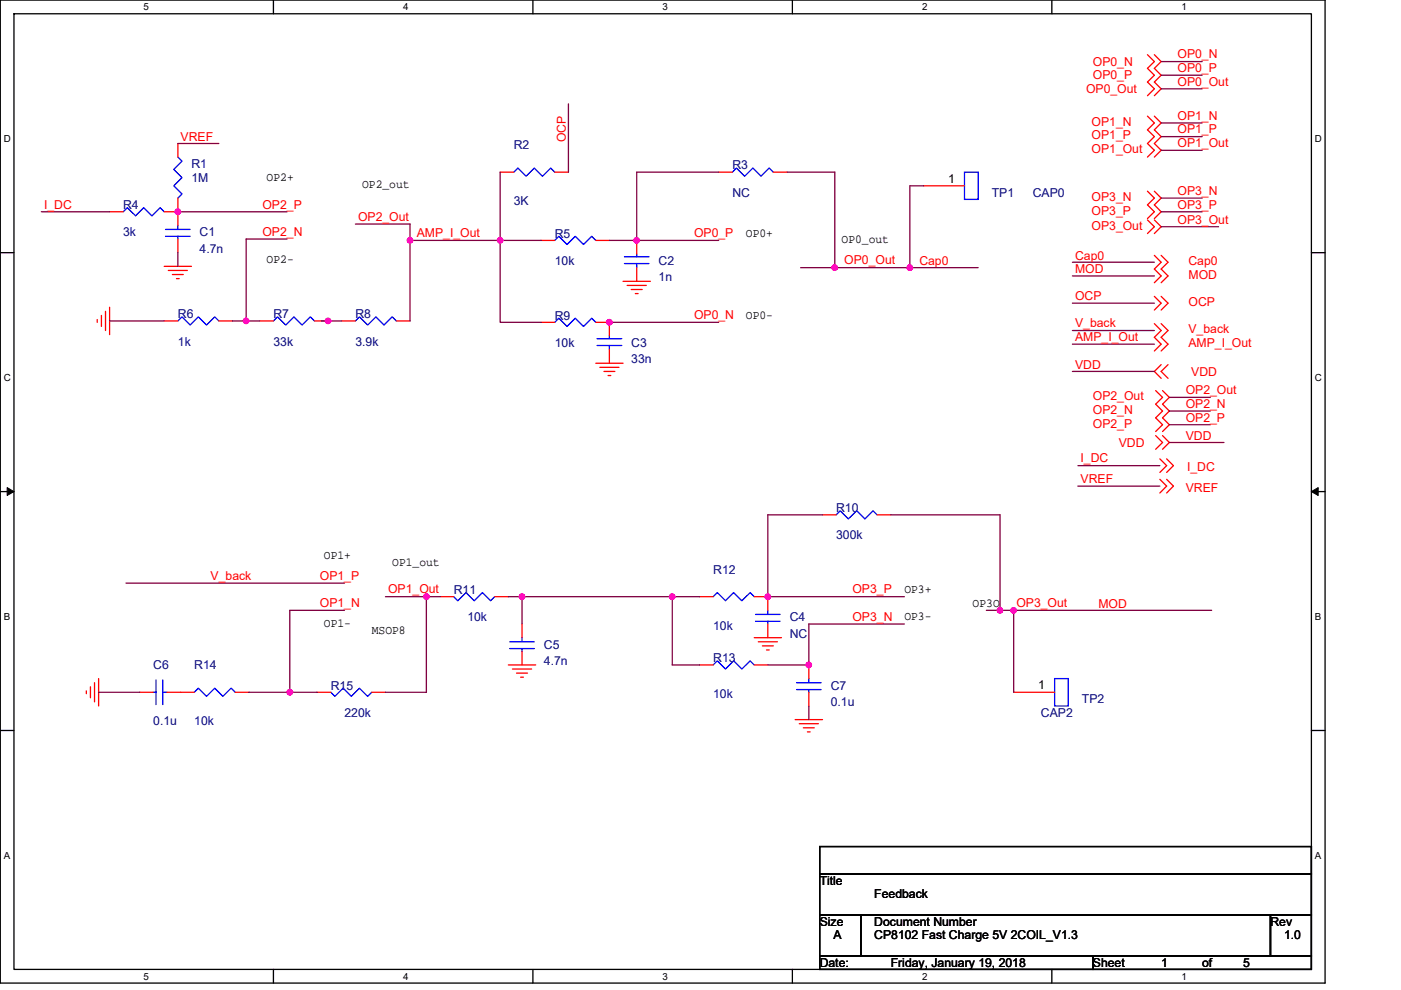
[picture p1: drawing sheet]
<svg xmlns="http://www.w3.org/2000/svg" width="297mm" height="210mm" viewBox="0 0 297 210" stroke-linecap="round" stroke-linejoin="round" font-family="sans-serif">
<path d="M.1 0h280.8v208.5h-280.8zM3 2.9h275v202.7h-275z" fill="none" stroke="#000" stroke-width=".28"/>
<g fill="#fff">
<path d="M30.5 .3h1.1v2.3h-1.1z"/>
<path d="M30.5 205.9h1.1v2.3h-1.1z"/>
</g>
<path d="M58 0v2.9M58 205.6v2.9" fill="none" stroke="#000" stroke-width=".28"/>
<g fill="#fff">
<path d="M85.5 .3h1.1v2.3h-1.1z"/>
<path d="M85.5 205.9h1.1v2.3h-1.1z"/>
</g>
<path d="M113 0v2.9M113 205.6v2.9" fill="none" stroke="#000" stroke-width=".28"/>
<g fill="#fff">
<path d="M140.5 .3h1.1v2.3h-1.1z"/>
<path d="M140.5 205.9h1.1v2.3h-1.1z"/>
</g>
<path d="M168 0v2.9M168 205.6v2.9" fill="none" stroke="#000" stroke-width=".28"/>
<g fill="#fff">
<path d="M195.5 .3h1.2v2.3h-1.2z"/>
<path d="M195.5 205.9h1.2v2.3h-1.2z"/>
</g>
<path d="M223 0v2.9M223 205.6v2.9" fill="none" stroke="#000" stroke-width=".28"/>
<g fill="#fff">
<path d="M250.5 .3h1.2v2.3h-1.2z"/>
<path d="M250.5 205.9h1.2v2.3h-1.2z"/>
<path d="M.8 28.3h1.5v2.3h-1.5z"/>
<path d="M278.8 28.3h1.5v2.3h-1.5z"/>
<path d="M.8 78.9h1.5v2.3h-1.5z"/>
<path d="M278.8 78.9h1.5v2.3h-1.5z"/>
</g>
<path d="M.1 53.6h2.9M278 53.6h2.9" fill="none" stroke="#000" stroke-width=".28"/>
<g fill="#fff">
<path d="M.8 129.6h1.4v2.3h-1.4z"/>
<path d="M278.8 129.6h1.4v2.3h-1.4z"/>
</g>
<path d="M.1 104.3h2.9M278 104.3h2.9" fill="none" stroke="#000" stroke-width=".28"/>
<path d="M1.5 103.4l1.5 .9-1.5 .8zM278 104.3l1.5-.9v1.7z" fill="#000" stroke="#000" stroke-width=".21"/>
<g fill="#fff">
<path d="M.8 180.3h1.4v2.3h-1.4z"/>
<path d="M278.8 180.3h1.4v2.3h-1.4z"/>
</g>
<path d="M.1 154.9h2.9M278 154.9h2.9M173.8 179.6h104.2v5.7h-104.2zM173.8 194h8.7v8.7h-8.7zM173.8 185.3h104.2v8.7h-104.2zM182.5 194h86.9v8.7h-86.9zM269.4 194h8.6v8.7h-8.6zM173.8 202.7h57.9v2.9h-57.9zM231.7 202.7h46.3v2.9h-46.3z" fill="none" stroke="#000" stroke-width=".28"/>
<g fill="none" stroke="#f00" stroke-width=".28">
<path d="M243.3 11.6l1.4 1.5-1.4 1.4 1.4 1.5-1.4 1.4 1.4 1.4-1.4 1.5M244.7 11.6l1.5 1.5-1.5 1.4 1.5 1.5-1.5 1.4 1.5 1.4-1.5 1.5M37.7 30.4v2.9M106 36.5h2.9M117.6 36.5h2.9M152.4 36.5h2.9M164 36.5h2.9M195.8 39.4h8.7M243.3 24.6l1.4 1.5-1.4 1.4 1.4 1.5-1.4 1.4 1.4 1.5-1.4 1.4M244.7 24.6l1.5 1.5-1.5 1.4 1.5 1.5-1.5 1.4 1.5 1.5-1.5 1.4M23.2 44.9h2.9M34.8 56.5h5.8"/>
<path d="M34.8 44.9h2.9M35.7 57.4h4M36.6 58.2h2.3M37.4 59.1h.6M37.7 42v2.9M37.7 50.7v2.9M37.7 44.9v2.9M114.7 51h2.9M126.3 51h2.9M132.1 59.7h5.8M135 51v2.9M135 56.8v2.9"/>
<path d="M243.3 46.7l1.4 1.4-1.4 1.4M243.3 40.6l1.4 1.4-1.4 1.5 1.4 1.4-1.4 1.5M244.7 54.2l1.5 1.4-1.5 1.5 1.5 1.4-1.5 1.5M244.7 46.7l1.5 1.4-1.5 1.4M244.7 40.6l1.5 1.4-1.5 1.5 1.5 1.4-1.5 1.5M246.2 54.2l1.4 1.4-1.4 1.5 1.4 1.4-1.4 1.5M20.6 67.8v.6M21.5 66.9v2.3M22.4 66v4.1M23.2 65.2v5.8M34.8 68.1h2.9M46.4 68.1h2.9"/>
<path d="M55.1 68.1h2.9M66.7 68.1h2.9M72.5 68.1h2.9M84 68.1h2.9M114.7 68.4h2.9M126.3 77h5.8M126.3 68.4h2.9v2.8M127.2 77.9h4M128.1 78.8h2.3M128.9 79.7h.6M129.2 74.1v2.9M133 60.5h4"/>
<path d="M133.8 61.4h2.4M134.7 62.3h.6M244.7 68.6l1.5 1.5-1.5 1.4 1.5 1.5-1.5 1.4M244.7 62.9l1.5 1.4-1.5 1.5M246.2 68.6l1.4 1.5-1.4 1.4 1.4 1.5-1.4 1.4M246.2 62.9l1.4 1.4-1.4 1.5M246.2 77.3l-1.5 1.5 1.5 1.4M247.6 77.3l-1.4 1.5 1.4 1.4M245 82.8l1.5 1.5-1.5 1.4 1.5 1.5-1.5 1.4 1.5 1.5-1.5 1.4M245 92.4l1.5 1.5-1.5 1.4M245.9 97.3l1.5 1.5-1.5 1.4M246.5 82.8l1.4 1.5-1.4 1.4 1.4 1.5-1.4 1.4 1.4 1.5-1.4 1.4"/>
<path d="M246.5 92.4l1.4 1.5-1.4 1.4M247.4 97.3l1.4 1.5-1.4 1.4M174.4 109.2h2.9M186 109.2h2.9M245.9 101.7l1.5 1.4-1.5 1.5M247.4 101.7l1.4 1.4-1.4 1.5M93.3 126.6h2.9M104.9 126.6h2.9M110.7 138.2v2.8M110.7 132.4v2.9M148.3 126.6h2.9M159.9 135.3h5.8"/>
<path d="M159.9 126.6h2.9v2.9M160.8 136.1h4M161.6 137h2.4M162.5 137.9h.6M162.8 132.4v2.9M18.3 146.5v.6M19.2 145.7v2.3M20 144.8v4.1M20.9 143.9v5.8M29.6 146.8h2.9M35.4 146.8h5.8M49.9 146.8h2.9"/>
<path d="M67.2 146.8h2.9M78.8 146.8h2.9M107.8 141h5.8M108.6 141.9h4.1M109.5 142.8h2.3M110.4 143.6h.6M148.3 141h2.9M159.9 141h2.9M168.6 152.6h5.8M169.5 153.5h4M170.3 154.4h2.3M171.2 155.2h.6"/>
<path d="M171.5 146.8v2.9M171.5 141v2.9M214.9 146.8h8.7"/>
</g>
<g fill="none" stroke="#00f" stroke-width=".28">
<path d="M37.7 33.3l.9 .9-1.8 1.7 1.8 1.8-1.8 1.7 1.8 1.7-.9 .9M108.9 36.5l.9-.9 1.7 1.8 1.8-1.8 1.7 1.8 1.8-1.8 .8 .9M155.3 36.5l.8-.9 1.8 1.8 1.7-1.8 1.8 1.8 1.7-1.8 .9 .9M204.5 36.5h2.9v5.8h-2.9zM26.1 44.9l.9-.9 1.7 1.8 1.8-1.8 1.7 1.8 1.7-1.8 .9 .9M35.1 48.7h5.2M35.1 50.1h5.2M37.7 50.1v.6M37.7 47.8v.9M117.6 51l.9-.9 1.7 1.8 1.8-1.8 1.7 1.8 1.8-1.8 .8 .9M132.4 55.9h5.2M132.4 54.5h5.2"/>
<path d="M135 53.9v.6M135 55.9v.9M37.7 68.1l.9-.9 1.7 1.7 1.8-1.7 1.7 1.7 1.7-1.7 .9 .9M58 68.1l.8-.9 1.8 1.7 1.7-1.7 1.7 1.7 1.8-1.7 .9 .9M75.4 68.1l.8-.9 1.8 1.7 1.7-1.7 1.7 1.7 1.8-1.7 .8 .9M117.6 68.4l.9-.9 1.7 1.7 1.8-1.7 1.7 1.7 1.8-1.7 .8 .9M126.6 73.3h5.2M126.6 71.8h5.2M129.2 71.2v.6M129.2 73.3v.8M177.3 109.2l.8-.9 1.8 1.8 1.7-1.8 1.8 1.8 1.7-1.8 .9 .9M96.2 126.6l.9 .8 1.7-1.7 1.7 1.7 1.8-1.7 1.7 1.7 .9-.8"/>
<path d="M108.1 136.1h5.2M108.1 137.6h5.2M110.7 137.6v.6M110.7 135.3v.8M151.2 126.6l.9-.9 1.7 1.7 1.8-1.7 1.7 1.7 1.7-1.7 .9 .9M160.2 130.3h5.2M160.2 131.8h5.2M162.8 131.8v.6M162.8 129.5v.8M32.5 146.8h.6M33.1 144.2v5.2M34.5 146.8h.9"/>
<path d="M34.5 144.2v5.2M41.2 146.8l.9-.8 1.7 1.7 1.7-1.7 1.8 1.7 1.7-1.7 .9 .8M70.1 146.8l.9 .9 1.7-1.7 1.8 1.7 1.7-1.7 1.8 1.7 .8-.9M151.2 141l.9-.8 1.7 1.7 1.8-1.7 1.7 1.7 1.7-1.7 .9 .8M168.9 144.8h5.2M168.9 146.3h5.2M171.5 146.3v.5M171.5 143.9v.9M223.6 143.9h2.9v5.8h-2.9z"/>
</g>
<g fill="none" stroke="#800040" stroke-width=".28">
<path d="M246.2 13.1h8.7M246.2 16h8.7M246.2 18.8h8.7M37.7 30.4h8.7M106 36.5v14.5M120.5 22v14.5M152.4 36.5h-17.4v14.5M166.9 36.5h10.1v20.3M195.8 39.4h-2.9v17.4M246.2 26.1h8.7M246.2 29h8.7M246.2 31.9h8.7"/>
<path d="M8.8 44.9h14.4M37.7 44.9h23.2M37.7 53.6v2.9M60.9 50.7h-8.7v17.4h2.9M75.4 47.5h11.5v3.5M86.9 51v17.1M86.9 51h19.1M106 51h8.7M106 51v17.4h8.7M129.2 51h5.8M135 51h17.4M169.8 56.8h7.2"/>
<path d="M177 56.8h15.9M192.9 56.8h14.5M227.4 55.6h17.3M227.4 58.5h17.3M246.2 44.9h8.7M246.2 42h8.7M246.2 48.1h12.2M23.2 68.1h11.6M49.3 68.1h2.9M72.5 68.1h-4.4M129.2 68.4h23.2M227.4 73h17.3"/>
<path d="M227.4 78.8h17.3M227.4 70.1h17.3M227.4 64.3h17.3M228.5 98.8h17.4M247.9 87.2h8.7M247.9 93.9h11.6M247.9 84.3h8.7M247.9 90.1h8.7M174.4 109.2h-11.6v17.4h28.9M188.9 109.2h23.1v20.3M228.5 103.1h17.4M26.7 123.7h46.3"/>
<path d="M73 129.5h-11.6v17.3M81.7 126.6h8.7M90.4 126.6v20.2h-8.7M90.4 126.6h2.9M107.8 126.6h2.9M110.7 126.6h31.8M110.7 126.6v5.8M142.5 126.6v14.4h5.8M142.5 126.6h5.8M191.7 132.4h-20.2v8.6h-8.7M209.1 129.5h2.9M212 129.5h2.9"/>
<path d="M214.9 129.5v17.3M214.9 129.5h42M20.9 146.8h8.7M52.8 146.8h8.6M61.4 146.8h5.8M171.5 149.7v2.9"/>
</g>
<g fill="#f0f" stroke="#f0f" stroke-width=".28">
<circle cx="135" cy="51" r=".57"/>
<circle cx="192.9" cy="56.8" r=".57"/>
<circle cx="106" cy="51" r=".57"/>
<circle cx="86.9" cy="51" r=".57"/>
<circle cx="129.2" cy="68.3" r=".57"/>
<circle cx="90.4" cy="126.6" r=".57"/>
<circle cx="142.5" cy="126.6" r=".57"/>
<circle cx="171.5" cy="141" r=".57"/>
<circle cx="162.8" cy="126.6" r=".57"/>
<circle cx="212" cy="129.5" r=".57"/>
<circle cx="61.4" cy="146.8" r=".57"/>
<circle cx="110.7" cy="126.6" r=".57"/>
<circle cx="177" cy="56.8" r=".57"/>
<circle cx="214.9" cy="129.5" r=".57"/>
<circle cx="69.6" cy="68.1" r=".57"/>
<circle cx="37.7" cy="44.9" r=".57"/>
<circle cx="52.2" cy="68.1" r=".57"/>
</g>
<g font-size="2.6" fill="#f00">
<text x="231.7" y="13.9">OP0_N</text>
<text x="231.7" y="16.8">OP0_P</text>
<text x="249.7" y="12.4">OP0_N</text>
<text x="249.7" y="15.3">OP0_P</text>
<text x="230.3" y="19.7">OP0_Out</text>
<text x="249.7" y="18.2">OP0_Out</text>
<text x="38.3" y="29.9">VREF</text>
<text x="231.4" y="26.7">OP1_N</text>
<text x="231.4" y="29.6">OP1_P</text>
<text x="249.7" y="25.4">OP1_N</text>
<text x="249.7" y="28.3">OP1_P</text>
<text x="119.9" y="30.1" transform="rotate(-90 119.9 30.1)">OCP</text>
<text x="231.4" y="32.5">OP1_Out</text>
<text x="249.7" y="31.2">OP1_Out</text>
<text x="249.7" y="41.3">OP3_N</text>
<text x="9.3" y="44.2">I_DC</text>
<text x="55.6" y="44.2">OP2_P</text>
<text x="75.9" y="46.8">OP2_Out</text>
<text x="231.4" y="42.6">OP3_N</text>
<text x="231.4" y="45.5">OP3_P</text>
<text x="249.7" y="44.2">OP3_P</text>
<text x="249.7" y="47.4">OP3_Out</text>
<text x="55.6" y="50">OP2_N</text>
<text x="88.4" y="50.3">AMP_I_Out</text>
<text x="147.1" y="50.3">OP0_P</text>
<text x="231.4" y="48.7">OP3_Out</text>
<text x="179" y="56.1">OP0_Out</text>
<text x="194.9" y="56.2">Cap0</text>
<text x="227.9" y="55.1">Cap0</text>
<text x="227.9" y="58">MOD</text>
<text x="252" y="56.2">Cap0</text>
<text x="252" y="59.1">MOD</text>
<text x="227.9" y="63.7">OCP</text>
<text x="252" y="64.9">OCP</text>
<text x="147.1" y="67.7">OP0_N</text>
<text x="227.9" y="69.4">V_back</text>
<text x="252" y="70.7">V_back</text>
<text x="227.9" y="72.3">AMP_I_Out</text>
<text x="252" y="73.6">AMP_I_Out</text>
<text x="227.9" y="78.2">VDD</text>
<text x="251.4" y="83.6">OP2_Out</text>
<text x="252.6" y="79.7">VDD</text>
<text x="231.7" y="87.8">OP2_N</text>
<text x="231.7" y="84.9">OP2_Out</text>
<text x="251.4" y="86.5">OP2_N</text>
<text x="251.4" y="89.4">OP2_P</text>
<text x="231.7" y="90.7">OP2_P</text>
<text x="237.2" y="94.7">VDD</text>
<text x="251.4" y="93.3">VDD</text>
<text x="229.1" y="98.1">I_DC</text>
<text x="251.7" y="99.9">I_DC</text>
<text x="229.1" y="102.5">VREF</text>
<text x="251.4" y="104.3">VREF</text>
<text x="44.7" y="123">V_back</text>
<text x="67.8" y="123">OP1_P</text>
<text x="82.3" y="125.9">OP1_Out</text>
<text x="180.7" y="125.9">OP3_P</text>
<text x="67.8" y="128.8">OP1_N</text>
<text x="180.7" y="131.7">OP3_N</text>
<text x="215.5" y="128.8">OP3_Out</text>
<text x="232.9" y="128.9">MOD</text>
</g>
<g font-size="2.6" fill="#000080">
<text x="40.6" y="35.6">R1</text>
<text x="108.9" y="31.6">R2</text>
<text x="155.3" y="35.9">R3</text>
<text x="40.6" y="38.5">1M</text>
<text x="155.3" y="41.7">NC</text>
<text x="210.3" y="41.7">TP1</text>
<text x="219" y="41.7">CAP0</text>
<text x="26.1" y="44.3">R4</text>
<text x="108.9" y="43.5">3K</text>
<text x="26.1" y="50.1">3k</text>
<text x="42.3" y="50.1">C1</text>
<text x="42.3" y="53.6">4.7n</text>
<text x="117.6" y="50.4">R5</text>
<text x="117.6" y="56.2">10k</text>
<text x="139.6" y="56.2">C2</text>
<text x="139.6" y="59.7">1n</text>
<text x="37.7" y="67.5">R6</text>
<text x="58" y="67.5">R7</text>
<text x="75.3" y="67.5">R8</text>
<text x="117.6" y="67.8">R9</text>
<text x="37.7" y="73.3">1k</text>
<text x="58" y="73.3">33k</text>
<text x="75.3" y="73.3">3.9k</text>
<text x="117.6" y="73.6">10k</text>
<text x="133.8" y="73.6">C3</text>
<text x="133.8" y="77.1">33n</text>
<text x="177.3" y="108.6">R10</text>
<text x="177.3" y="114.4">300k</text>
<text x="151.2" y="121.6">R12</text>
<text x="96.2" y="126">R11</text>
<text x="99.1" y="131.8">10k</text>
<text x="167.4" y="131.8">C4</text>
<text x="115.3" y="137.6">C5</text>
<text x="151.2" y="133.5">10k</text>
<text x="167.4" y="135.3">NC</text>
<text x="32.5" y="141.9">C6</text>
<text x="41.2" y="141.9">R14</text>
<text x="115.3" y="141.1">4.7n</text>
<text x="151.2" y="140.5">R13</text>
<text x="70.1" y="146.3">R15</text>
<text x="151.2" y="148">10k</text>
<text x="176.1" y="146.3">C7</text>
<text x="176.1" y="149.7">0.1u</text>
<text x="229.4" y="149.2">TP2</text>
<text x="32.5" y="153.8">0.1u</text>
<text x="41.2" y="153.8">10k</text>
<text x="73" y="152.1">220k</text>
<text x="220.7" y="152.1">CAP2</text>
</g>
<g font-size="2.6">
<text x="56.5" y="38.3">OP2+</text>
<text x="76.8" y="39.8">OP2_out</text>
<text x="201" y="38.8">1</text>
<text x="158.2" y="50.2">OP0+</text>
<text x="178.4" y="51.6">OP0_out</text>
<text x="56.5" y="55.7">OP2-</text>
<text x="158.2" y="67.6">OP0-</text>
<text x="68.7" y="118.5">OP1+</text>
<text x="83.2" y="120">OP1_out</text>
<text x="191.7" y="125.8">OP3+</text>
<text x="191.7" y="131.6">OP3-</text>
<text x="206.2" y="128.7">OP3O</text>
<text x="68.7" y="133">OP1-</text>
<text x="78.8" y="134.5">MSOP8</text>
<text x="220.1" y="146.2">1</text>
<text x="173.8" y="187.7">Title</text>
<text x="185.4" y="190.6">Feedback</text>
<text x="173.8" y="196.4">Size</text>
<text x="185.4" y="196.4">Document Number</text>
<text x="269.4" y="196.4">Rev</text>
<text x="176.7" y="199.3">A</text>
<text x="185.4" y="199.3">CP8102 Fast Charge 5V 2COIL_V1.3</text>
<text x="272.2" y="199.3">1.0</text>
<text x="173.8" y="205">Date:</text>
<text x="188.9" y="205">Friday, January 19, 2018</text>
<text x="231.7" y="205">Sheet</text>
<text x="246.2" y="205">1</text>
<text x="254.9" y="205">of</text>
<text x="263.6" y="205">5</text>
</g>
<g font-size="2.1">
<text x="30.5" y="2.2">5</text>
<text x="85.5" y="2.2">4</text>
<text x="140.5" y="2.2">3</text>
<text x="195.5" y="2.2">2</text>
<text x="250.5" y="2.2">1</text>
<text x=".8" y="30.1">D</text>
<text x="278.8" y="30.1">D</text>
<text x=".8" y="80.8">C</text>
<text x="278.8" y="80.8">C</text>
<text x=".8" y="131.4">B</text>
<text x="278.8" y="131.4">B</text>
<text x=".8" y="182.1">A</text>
<text x="278.8" y="182.1">A</text>
<text x="30.5" y="207.8">5</text>
<text x="85.5" y="207.8">4</text>
<text x="140.5" y="207.8">3</text>
<text x="195.5" y="207.8">2</text>
<text x="250.5" y="207.8">1</text>
</g>
</svg>
